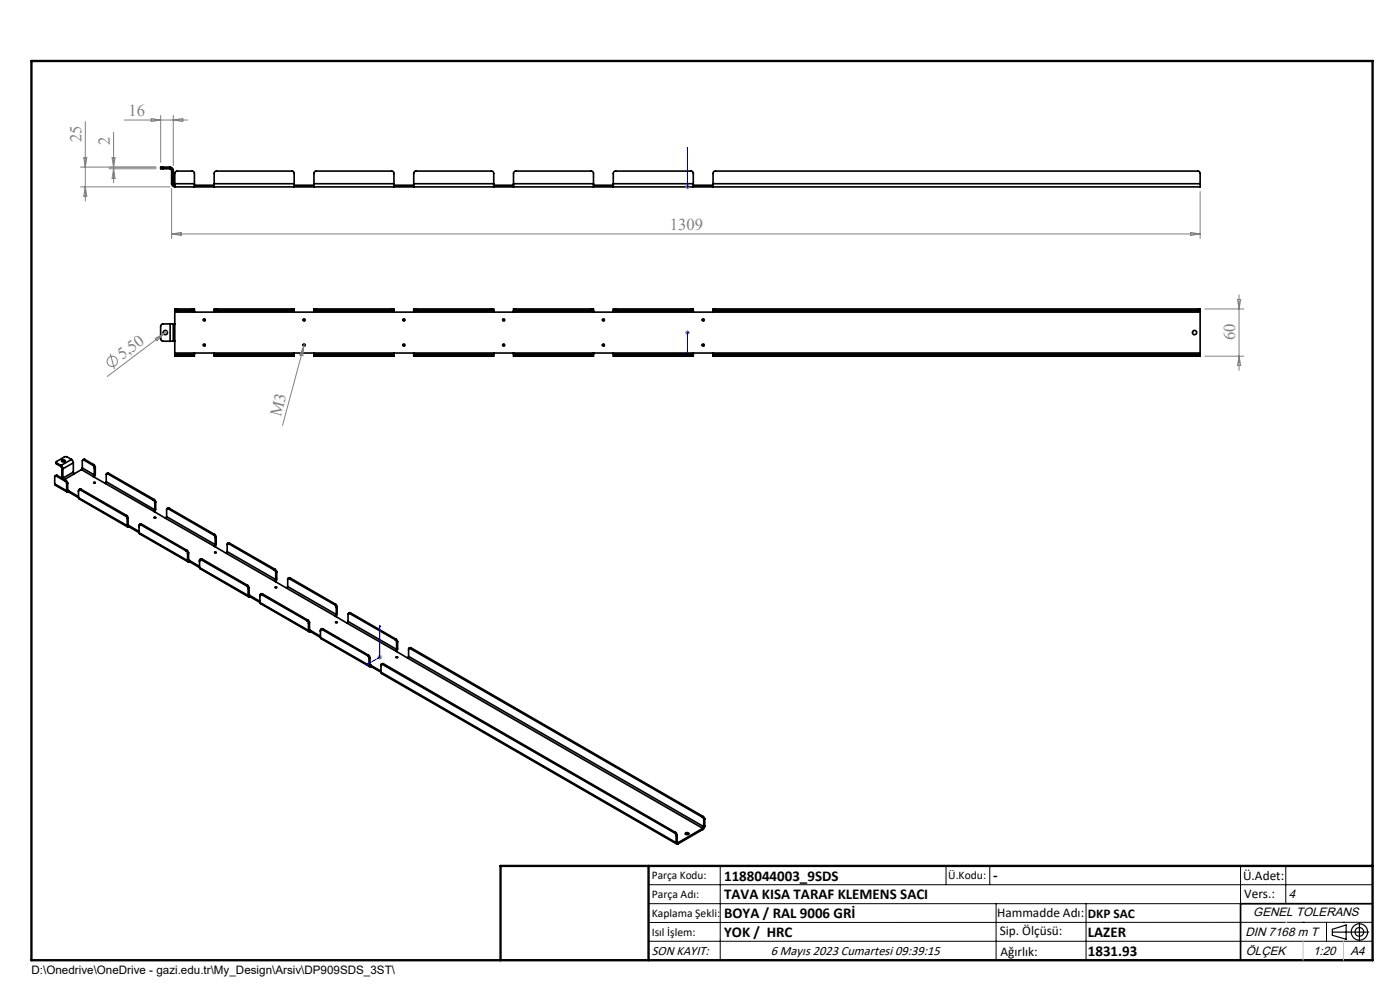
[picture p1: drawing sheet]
<svg xmlns="http://www.w3.org/2000/svg" width="297mm" height="210mm" viewBox="0 0 297 210" stroke-linecap="round" stroke-linejoin="round" font-family="sans-serif">
<g fill="none" stroke="#000" stroke-width=".35">
<path d="M34.6 35.4h-.5v.4h.5M34.6 35.8h1.5M34.6 35.4v.4M34.6 35.4h1.5M36.1 35.4a.73 .73 0 0 1 .7 .7M36.1 35.8l.3 .3M36.1 35.4v.4M36.4 39a.73 .73 0 0 0 .7 .6M36.4 39h.4M36.4 36.1v2.9M36.4 36.1h.4M36.8 39l.3 .3"/>
<path d="M36.8 36.1v2.9M37.1 39v-2.2l.4-.5 3.5 .1 .2 .3v2.3M37.1 39v.6M37.1 39h4.1M41.2 39v.6M41.2 39.3h4.2M45.4 39v-2.3l.4-.4h16.2l.4 .4v2.3M45.4 39v.6M45.4 39h17M62.4 39v.6M62.4 39.3h4.2M66.6 39v-2.3l.4-.4h16.2l.4 .4v2.3"/>
<path d="M66.6 39v.6M66.6 39h17M83.6 39v.6M83.6 39.3h4.2M87.8 39v-2.3l.4-.4h16.2l.3 .4v2.3M87.8 39v.6M87.8 39h16.9M104.7 39v.6M104.7 39.3h4.2M108.9 39v.6M108.9 39v-2.3l.4-.4h16.2l.4 .4v2.3M108.9 39h17"/>
<path d="M125.9 39v.6M125.9 39.3h4.2M130.1 39v.6M130.1 39v-2.3l.4-.4h16.2l.4 .4v2.3M130.1 39h17M147.1 39v.6M147.1 39.3h4.2M151.3 39v.6M151.3 39v-2.3l.4-.4h102.5l.3 .1 .1 .4v2.2M151.3 39h103.3M254.6 39v.6h-217.5M36.1 68.7h-1.6l-.3 .2-.1 .3v2.7l.1 .3 .3 .2h1.6"/>
<path d="M36.1 72.4h.7M36.1 68.7h.7M36.1 68.7v3.7M36.8 68.7h.3M36.8 72.4h.3M36.8 68.7v3.7M37.1 65.9h.5M37.1 75.2h.5M37.1 75.2v.4h.5M37.1 65.9v.3M37.1 74.9v.3M37.1 66.2v8.7"/>
<path d="M37.1 66.2h217.5M37.1 74.9h217.5M37.6 65.5h-.5v.4M37.6 65.9h3.1M37.6 65.5h3.1M37.6 65.5v.4M37.6 75.2v.4M37.6 75.6h3.1M37.6 75.2h3.1M40.7 65.9h.5M40.7 65.5h.5v.4M40.7 75.2h.5"/>
<path d="M40.7 65.5v.4M40.7 75.2v.4M41.2 75.2v.4h-.5M41.2 65.9v.3M41.2 74.9v.3M45.4 65.9h.5M45.4 75.2v.4h.5M45.4 75.2h.5M45.4 65.9v.3M45.4 74.9v.3M45.9 65.5h-.5v.4M45.9 65.5v.4"/>
<path d="M45.9 75.2v.4M45.9 65.9h16M45.9 65.5h16M45.9 75.6h16M45.9 75.2h16M61.9 65.9h.5M61.9 65.5h.5v.4M61.9 75.2h.5M61.9 65.5v.4M61.9 75.2v.4M62.4 75.2v.4h-.5M62.4 65.9v.3"/>
<path d="M62.4 74.9v.3M66.6 65.9h.5M66.6 75.2v.4h.5M66.6 75.2h.5M66.6 65.9v.3M66.6 74.9v.3M67.1 65.5h-.5v.4M67.1 65.9h16M67.1 65.5h16M67.1 65.5v.4M67.1 75.2v.4M67.1 75.6h16"/>
<path d="M67.1 75.2h16M83.1 65.9h.5M83.1 65.5h.5v.4M83.1 75.2h.5M83.1 65.5v.4M83.1 75.2v.4M83.6 75.2v.4h-.5M83.6 65.9v.3M83.6 74.9v.3M87.8 65.9h.5M87.8 75.2v.4h.5M87.8 75.2h.5"/>
<path d="M87.8 65.9v.3M87.8 74.9v.3M88.3 65.5h-.5v.4M88.3 65.9h15.9M88.3 65.5v.4M88.3 75.2v.4M88.3 65.5h15.9M88.3 75.6h15.9M88.3 75.2h15.9M104.2 65.9h.5M104.2 65.5h.5v.4M104.2 75.2h.5"/>
<path d="M104.2 65.5v.4M104.2 75.2v.4M104.7 75.2v.4h-.5M104.7 65.9v.3M104.7 74.9v.3M108.9 65.9h.5M108.9 75.2v.4h.5M108.9 75.2h.5M108.9 65.9v.3M108.9 74.9v.3M109.4 65.5h-.5v.4M109.4 65.9h16"/>
<path d="M109.4 65.5h16M109.4 65.5v.4M109.4 75.2v.4M109.4 75.6h16M109.4 75.2h16M125.4 65.9h.5M125.4 65.5h.5v.4M125.4 75.2h.5M125.4 65.5v.4M125.4 75.2v.4M125.9 75.2v.4h-.5M125.9 65.9v.3"/>
<path d="M125.9 74.9v.3M130.1 65.9h.5M130.1 75.2h.5M130.1 75.2v.4h.5M130.1 65.9v.3M130.1 74.9v.3M130.6 65.5h-.5v.4M130.6 65.9h16M130.6 65.5h16M130.6 65.5v.4M130.6 75.2v.4M130.6 75.6h16"/>
<path d="M130.6 75.2h16M146.6 65.9h.5M146.6 65.5h.5v.4M146.6 75.2h.5M146.6 65.5v.4M146.6 75.2v.4M147.1 75.2v.4h-.5M147.1 65.9v.3M147.1 74.9v.3M151.3 65.9h.5M151.3 75.2h.5M151.3 75.2v.4h.5"/>
<path d="M151.3 65.9v.3M151.3 74.9v.3M151.8 65.5h-.5v.4M151.8 65.9h102.3M151.8 65.5h102.3M151.8 65.5v.4M151.8 75.2v.4M151.8 75.6h102.3M151.8 75.2h102.3M254.1 65.9h.5M254.1 65.5h.5v.4M254.1 75.2h.5"/>
<path d="M254.1 65.5v.4M254.1 75.2v.4M254.6 75.2v.4h-.5M254.6 65.9v.3M254.6 74.9v.3M254.6 66.2v8.7M11.9 98.1l.1 .4M12 98.2l.9 .5M12 98.5l.9 .5M12 98.2v.3M12.9 98.7l.4 .7M12.9 99l.2 .3"/>
<path d="M12.9 98.7v.3M13.1 97.7a.36 .36 0 0 1 .4-.2 .36 .36 0 0 1 .3 .4 .37 .37 0 0 1-.5 .1 .37 .37 0 0 1-.2-.3zM13.1 97.9h.7M13.1 99.3l.2 .1M13.1 99.3v2M13.3 99.4v2M15.2 97.5l.4 .7M15.2 97.5l-1-.6h-.5l-1.7 1-.1 .2 .1 .1M15.2 97.5l-2.3 1.2M15.6 98.2l-2.3 1.2M15.6 98.2v1.9M17.3 99.6l2.5 1.5"/>
<path d="M17.3 99.6l-1.5 .9M17.5 99.3l-.2 .3M17.5 99.3l2.5 1.4M17.8 97.6l-.2-.1-.1 .2v1.6M17.8 97.6l1.9 1.1M18 97.5l-.4 .1M18 97.5l-.2 .1M18 97.5l1.9 1.1M19.7 98.7l.3 .5M19.9 98.6l.3 .5M19.9 98.6l-.2 .1M20 99.2v1.5"/>
<path d="M20.2 99.1v1.5l-.2 .6M20.2 99.1l-.2 .1M11.6 102.6l.1 .3 2.6 1.5M11.6 102.6l2.5 1.5M11.9 101l-.3 .1v1.5M11.9 101l1.9 1.1M12.1 100.9l-.4 .1M12.1 100.9l1.9 1M12.1 100.9l-.2 .1M13.1 101.3l.1 .2M13.1 101.3l.2 .1M13.3 101.4l.1 .2"/>
<path d="M13.8 102.1l.3 .5M14 101.9l.4 .6M14 101.9l-.2 .2M14.1 104.1a.24 .24 0 0 0 .1 .3 .24 .24 0 0 0 .3-.1M14.1 102.6v1.5M14.4 104l.1 .1M14.4 102.5l-.3 .1M14.4 102.5v1.5M14.5 104.1l2.2 1.2M14.5 104.1v.2M14.5 104.3l2.2 1.3M15.6 100.1l.2 .4"/>
<path d="M15.6 100.1l-2.3 1.3M15.8 100.5l-2.1 1.2M16.7 104.2v.1M16.7 105.6v.2l10.4 6M16.7 105.6l10.3 5.9M17 103.9l-.2-.1-.1 .3v1.5M17 103.9l9.7 5.6M17.2 103.8h-.4M17.2 103.8l-.2 .1M17.2 103.8l9.7 5.6M19.8 101.1l2.5 1.4M20 100.7l-.2 .4"/>
<path d="M22.3 102.5l10.3 6M22.5 102.2l-.2 .3M22.5 102.2l10.3 6M22.8 100.5l-.3 .1v1.6M22.8 100.5l9.7 5.6M23 100.4l-.4 .1M23 100.4l-.2 .1M23 100.4l9.7 5.6M26.7 109.5l.3 .5M26.9 109.4l.3 .5M26.9 109.4l-.2 .1M27 111.5a.24 .24 0 0 0 .1 .3 .24 .24 0 0 0 .3 0"/>
<path d="M27 110v1.5M27.2 111.4l.2 .1M27.2 109.9l-.2 .1M27.2 109.9v1.5M27.4 111.5l2.1 1.2M27.4 111.5v.3M27.4 111.8l2.1 1.2M29.5 111.6v.1M29.5 113l.1 .2 10.3 6M29.5 113l10.3 5.9M29.8 111.3l-.3 .1v1.6M29.8 111.3l9.7 5.6"/>
<path d="M30 111.2l-.4 .1M30 111.2l9.7 5.6M30 111.2l-.2 .1M32.5 106.1l.3 .5M32.6 108.5l2.5 1.5M32.7 109.7l.4 .1-.4 .1zM32.7 106l.3 .5M32.7 106l-.2 .1M32.8 108.2l-.2 .3M32.8 106.6v1.6M33 106.5v1.6l-.2 .5M33 106.5l-.2 .1"/>
<path d="M35.1 110l10.4 5.9M35.3 109.6l-.2 .4M35.3 109.6l10.3 5.9M35.7 107.9l-.4 .1v1.6M35.7 107.9l9.7 5.6M35.9 107.8l-.4 .1M35.9 107.8l9.6 5.6M35.9 107.8l-.2 .1M39.5 116.9l.3 .5M39.7 116.8l.3 .5M39.7 116.8l-.2 .1M39.8 118.9a.26 .26 0 0 0 .1 .3 .26 .26 0 0 0 .3 0"/>
<path d="M39.8 117.4v1.5M40 118.8l.2 .1M40 117.3l-.2 .1M40 117.3v1.5M40.2 118.9l2.1 1.2M40.2 118.9v.3M40.2 119.2l2.1 1.2M42.3 119v.1M42.6 118.7h-.3v1.7M42.6 118.7l9.7 5.6M42.8 118.6l-.4 .1M42.8 118.6l-.2 .1"/>
<path d="M42.8 118.6l9.7 5.6M45.4 113.5l.2 .5M45.5 115.9l2.5 1.5M45.5 117.1l.4 .1-.2 .1zM45.5 113.4l.4 .5M45.5 113.4l-.1 .1M45.6 115.5l-.1 .4M45.6 114v1.5M45.9 113.9v1.6l-.3 .5M45.9 113.9l-.3 .1M48 117.4l10.3 5.9M48.2 117l-.2 .4"/>
<path d="M48.2 117l10.3 5.9M48.5 115.3h-.2l-.1 .1v1.6M48.5 115.3l9.7 5.6M48.7 115.2l-.4 .1M48.7 115.2l-.2 .1M48.7 115.2l9.7 5.6M42.3 120.4l.1 .2 10.3 6M42.3 120.4l10.3 5.9M52.3 124.3l.3 .5M52.5 124.2l.3 .5M52.5 124.2l-.2 .1M52.6 126.3a.24 .24 0 0 0 .1 .3 .24 .24 0 0 0 .3 0"/>
<path d="M52.6 124.8v1.5M52.8 126.2l.2 .1M52.8 124.7l-.2 .1M52.8 124.7v1.5M53 126.3l2.1 1.3M53 126.3v.3M53 126.6l2.1 1.2M55.1 126.4v.1M55.1 127.8l.1 .2 10.4 6M55.1 127.8l10.3 5.9M55.5 126.1h-.3l-.1 .2v1.5M55.5 126.1l9.7 5.6"/>
<path d="M55.7 126l-.5 .1M55.7 126l9.7 5.6M55.7 126l-.2 .1M58.2 120.9l.3 .5M58.3 123.3l2.5 1.5M58.4 120.8l.3 .5M58.4 120.8l-.2 .1M58.5 122.9l-.2 .4M58.5 121.4v1.5M58.7 121.3v1.5l-.2 .6M58.7 121.3l-.2 .1M60.8 124.8l10.3 5.9"/>
<path d="M61 124.4l-.2 .4M61 124.4l10.3 5.9M61.3 122.7l-.3 .1v1.6M61.3 122.7l9.7 5.6M61.5 122.6l-.4 .1M61.5 122.6l9.7 5.6M61.5 122.6l-.2 .1M65.2 131.7l.2 .5M65.4 131.6l.3 .5M65.4 131.6l-.2 .1M65.4 133.7a.26 .26 0 0 0 .2 .3 .26 .26 0 0 0 .3 0M65.4 132.2v1.5"/>
<path d="M65.7 133.6l.2 .1M65.7 132.1l-.3 .1M65.7 132.1v1.5M65.9 133.7l2.1 1.3M65.9 134l2.1 1.2M65.9 133.7v.3M68 133.8v.1M68 135.2l.1 .3 10.3 5.9M68 135.2l10.3 5.9M68.3 133.5l-.1-.1-.2 .2v1.6M68.3 133.5l9.7 5.6M68.5 133.4l-.4 .1"/>
<path d="M68.5 133.4l9.7 5.6M68.5 133.4l-.2 .1M71 128.3l.3 .5M71.1 130.7l2.5 1.5M71.2 132l.3-.1v.2h-.3zM71.2 128.2l.3 .5M71.2 128.2l-.2 .1M71.3 130.3l-.2 .4M71.3 128.8v1.5M71.5 128.7v1.6l-.2 .5M71.5 128.7l-.2 .1M73.6 132.2l10.4 5.9"/>
<path d="M73.8 131.8l-.2 .4M73.8 131.8l10.3 6M74.2 130.1l-.4 .1v1.6M74.2 130.1l9.7 5.6M74.3 130l-.4 .1M74.3 130l-.1 .1M74.3 130l9.7 5.6M78 139.1l.3 .5M78.2 139l.3 .5M78.2 139l-.2 .1M78.3 139.6v1.5M78.5 139.5l-.2 .1"/>
<path d="M78.5 139.5v1.5M83.9 135.7l.2 .5M84 138.1l2.5 1.5M84 135.6l.3 .5M84 135.6l-.1 .1M84.1 137.8l-.1 .3M84.1 136.2v1.6M84.3 136.1v1.7l-.2 .4M84.3 136.1l-.2 .1M86.5 139.6l62.6 36.1M86.7 139.2l-.2 .4M86.7 139.2l62.6 36.2"/>
<path d="M87 137.5l-.3 .1v1.6M87 137.5l62 35.8M87.2 137.4l-.5 .1M87.2 137.4l-.2 .1M87.2 137.4l62 35.8M78.3 141.1a.26 .26 0 0 0 .1 .3 .26 .26 0 0 0 .3 0M78.5 141l.2 .1M78.7 141.1l2.1 1.3M78.7 141.1v.3M78.7 141.4l2.1 1.2M80.8 142.6l.1 .3 62.6 36.1M80.8 141.2v.1"/>
<path d="M80.8 142.6l62.6 36.1M81.1 140.9l-.3 .1v1.6M81.1 140.9l62 35.8M81.3 140.8l-.4 .1M81.3 140.8l-.2 .1M81.3 140.8l62 35.8M143.1 176.7l.3 .5M143.3 176.6l.4 .5M143.3 176.6l-.2 .1M143.4 178.7a.25 .25 0 0 0 .2 .3 .25 .25 0 0 0 .3 0M143.4 177.2v1.5M143.7 178.6v.2l.2-.1"/>
<path d="M143.7 177.1l-.3 .1M143.7 178.6l-.3 .1M143.7 177.1v1.5M143.7 178.6l.2 .1M143.9 178.7v.3M145.4 176.7a.38 .38 0 0 1 .4-.1 .38 .38 0 0 1 .3 .3 .38 .38 0 0 1-.4 .2 .38 .38 0 0 1-.3-.4zM145.4 176.9h.7M149 173.3l.3 .5M149.1 175.7l-5.2 3M149.1 175.7v.3M149.1 176l-5.2 3M149.2 173.2l.3 .5"/>
<path d="M149.2 173.2l-.2 .1M149.3 175.4l-.2 .3M149.3 173.8v1.6M149.5 175.3l-.1 .3-.3 .4M149.5 173.7l-.2 .1M149.5 175.3l-.2 .1M149.5 173.7v1.6M291.2 191.7h-28v12"/>
<circle cx="35.1" cy="70.5" r=".44"/>
<circle cx="43.4" cy="73.2" r=".21"/>
<circle cx="43.4" cy="67.9" r=".21"/>
<circle cx="64.5" cy="73.2" r=".21"/>
<circle cx="64.5" cy="67.9" r=".21"/>
<circle cx="85.7" cy="73.2" r=".21"/>
<circle cx="85.7" cy="67.9" r=".21"/>
<circle cx="106.9" cy="73.2" r=".21"/>
<circle cx="106.9" cy="67.9" r=".21"/>
<circle cx="128" cy="73.2" r=".21"/>
<circle cx="128" cy="67.9" r=".21"/>
<circle cx="149.2" cy="73.2" r=".21"/>
<circle cx="149.2" cy="67.9" r=".21"/>
<circle cx="253.4" cy="70.5" r=".44"/>
<circle cx="20.1" cy="102.4" r=".15"/>
<circle cx="58.6" cy="124.6" r=".15"/>
<circle cx="84.2" cy="139.4" r=".16"/>
</g>
<g fill="none" stroke="#808080" stroke-width=".21">
<path d="M17.1 39.6h19M17.1 35.4h16M17.8 33.5h.6l-.3 1.9zM18.1 25.8v16.8M18.1 39.6l.3 2h-.6zM23.1 35.8h10M23.8 33.5h.6l-.3 1.9zM24.1 28.1v10.7M24.1 35.8l.3 2h-.6zM26.4 25.5h13.4M32.1 25.1l2 .4-2 .3zM34.1 24.5v10"/>
<path d="M36.4 40v10.6M36.8 24.5v10.6M36.8 25.5l2-.4v.7zM145.3 39.6h1M145.5 39.3l.7 .7M145.8 39.1v1M146.2 39.3l-.7 .7M36.4 49.6h218.2M36.4 49.6l2-.3v.6zM252.6 49.3l2 .3-2 .3zM254.6 40.6v10M23.4 75l.9 3.3"/>
<path d="M32.9 71.8l1.8-1-1.4 1.5zM34.7 70.8l-11.9 9.1M35.5 70.3l-.8 .5M64.5 73.4l-4.6 16.8M64.5 73.4l-.3 2.1-.6-.2zM64.6 73l-.1 .4M145.3 70.5h1M145.5 70.2l.7 .7M145.8 70.1v.9M146.2 70.2l-.7 .7M255.6 75.6h8.3M255.6 65.5h8.3"/>
<path d="M262.5 63.5h.7l-.3 2zM262.9 62.5v16.1M262.9 75.6l.3 1.9h-.7zM80 139.4h1.1M80.2 139.1l.7 .7M80.6 138.9v1M80.9 139.1l-.7 .7"/>
<circle cx="23.8" cy="76.7" r="1.09"/>
</g>
<g fill="none" stroke="#000" stroke-width=".21">
<path d="M43.1 73.3a.25 .25 0 0 1 .2-.4 .25 .25 0 0 1 .3 .3 .25 .25 0 0 1-.3 .2M43.1 67.9a.25 .25 0 0 1 .2-.3 .25 .25 0 0 1 .3 .3 .25 .25 0 0 1-.3 .2M64.3 73.3a.25 .25 0 0 1 .2-.4 .25 .25 0 0 1 .3 .3 .25 .25 0 0 1-.3 .2M64.3 67.9a.25 .25 0 0 1 .2-.3 .25 .25 0 0 1 .3 .3 .25 .25 0 0 1-.3 .2M85.4 73.3a.25 .25 0 0 1 .3-.4 .25 .25 0 0 1 .2 .3 .25 .25 0 0 1-.3 .2M85.4 67.9a.25 .25 0 0 1 .3-.3 .25 .25 0 0 1 .2 .3 .25 .25 0 0 1-.3 .2M106.6 73.3a.25 .25 0 0 1 .2-.4 .25 .25 0 0 1 .3 .3 .25 .25 0 0 1-.3 .2M106.6 67.9a.25 .25 0 0 1 .2-.3 .25 .25 0 0 1 .3 .3 .25 .25 0 0 1-.3 .2M127.8 73.3a.25 .25 0 0 1 .2-.4 .25 .25 0 0 1 .3 .3 .25 .25 0 0 1-.3 .2M127.8 67.9a.25 .25 0 0 1 .2-.3 .25 .25 0 0 1 .3 .3 .25 .25 0 0 1-.3 .2M148.9 73.3a.25 .25 0 0 1 .3-.4 .25 .25 0 0 1 .2 .3 .25 .25 0 0 1-.3 .2M148.9 67.9a.25 .25 0 0 1 .3-.3 .25 .25 0 0 1 .2 .3 .25 .25 0 0 1-.3 .2"/>
<path d="M16.7 104.2v.1M29.5 111.6v.2M42.3 119v.2M45.5 117.1h.3l.1 .1-.3 .1zM55.1 126.4v.2M68 133.8v.2M84 139.4h.4l-.3 .2zM80.8 141.2v.2M137.6 187.7h153.6M137.6 191.7h153.6M137.6 199.7h153.6M152.8 183.7v20"/>
<path d="M200.7 183.7v4M210 183.7v4M211.3 191.7v12M230.4 191.7v12M263.2 183.7v20M272.8 183.7v8M276.4 195.6h.1M281.4 195.6v4.1M285 195.6h.1M291.2 195.6l-153.6 .1"/>
<circle cx="20.1" cy="102.4" r=".18"/>
<circle cx="32.9" cy="109.8" r=".18"/>
<circle cx="58.6" cy="124.6" r=".18"/>
<circle cx="71.4" cy="132" r=".18"/>
</g>
<g fill="none" stroke="#000" stroke-width=".25">
<path d="M282.6 197.7h7.8M282.6 197.1l3-.9v3l-3-.8zM288.4 195.8v3.8M106.2 203.7h185"/>
<circle cx="288.4" cy="197.7" r="1.74"/>
<circle cx="288.4" cy="197.7" r=".93"/>
</g>
<path d="M145.8 39.5v.2zM145.8 31.3v.4v-.4M145.8 39.6h.1M145.8 31.3v8.3M145.8 74.7v-.4v.4M145.8 70.4v.3zM145.8 70.5h.1M145.8 70.5v4.2M80.6 132.6v6.8l-3 1.7M80.6 132.6v.3l-.1 .1zM77.6 141.1l.3-.2v.1z" fill="none" stroke="#00f" stroke-width=".21"/>
<path d="M6.7 12.9h284.5v190.8h-284.5zM137.6 183.7v20M291.2 183.7h-185v20" fill="none" stroke="#000" stroke-width=".5"/>
<path d="M276.4 199.7v4M285 199.7v4" fill="none" stroke="#c0c0c0" stroke-width=".21"/>
<path d="M272.8 195.6h.1" fill="none" stroke="#c0c0c0" stroke-width=".25"/>
<g fill="#00f">
<path d="M145.8 39.5v.2zM145.8 31.3v.4z"/>
<path d="M77.6 141.1l.3-.1v-.1zM80.6 132.6l-.1 .4 .1-.1z"/>
<path d="M145.8 74.3v.4zM145.8 70.4v.3z"/>
</g>
<g font-size="3.5" fill="#808080">
<text x="27.3" y="24.6">16</text>
<text x="17.3" y="30.2" transform="rotate(-90 17.3 30.2)">25</text>
<text x="23.3" y="30.7" transform="rotate(-90 23.3 30.7)">2</text>
<text x="142.1" y="48.8">1309</text>
<text x="26" y="76.4" transform="rotate(-37 26 76.4)">5,50</text>
<text x="262.1" y="72.2" transform="rotate(-90 262.1 72.2)">60</text>
<text x="59.6" y="88.5" transform="rotate(-75 59.6 88.5)">M3</text>
</g>
<g font-size="3.2">
<text x="153.6" y="186.8">1188044003_9SDS</text>
<text x="153.6" y="190.8">TAVA KISA TARAF KLEMENS SACI</text>
<text x="210.7" y="186.6">-</text>
<text x="153.6" y="194.8">BOYA / RAL 9006 GRİ</text>
<text x="153.6" y="198.8">YOK / HRC</text>
<text x="230.8" y="198.7">LAZER</text>
<text x="230.8" y="202.8">1831.93</text>
</g>
<g font-size="2.8">
<text x="263.7" y="186.7">Ü.Adet:</text>
<text x="263.9" y="190.5">Vers.:</text>
<text x="211.5" y="194.5">Hammadde Adı:</text>
<text x="230.8" y="194.7">DKP SAC</text>
<text x="138.3" y="202.6">SON KAYIT:</text>
<text x="163.5" y="202.6">6 Mayıs 2023 Cumartesi 09:39:15</text>
<text x="212.1" y="198.4">Sip. Ölçüsü:</text>
<text x="212.2" y="202.7">Ağırlık:</text>
</g>
<g font-size="2.6">
<text x="273.4" y="190.4">4</text>
<text x="265.9" y="194.4">GENEL TOLERANS</text>
<text x="264.2" y="198.5">DIN 7168 m T</text>
<text x="264.3" y="202.6">ÖLÇEK</text>
<text x="278.5" y="202.6">1:20</text>
<text x="286.5" y="202.6">A4</text>
</g>
<g font-size="2.5">
<text x="138.3" y="186.4">Parça Kodu:</text>
<text x="138.3" y="190.5">Parça Adı:</text>
<text x="201.2" y="186.5">Ü.Kodu:</text>
<text x="138.3" y="194.5">Kaplama Şekli:</text>
<text x="138.3" y="198.6">Isıl İşlem:</text>
<text x="6.7" y="206.7">D:\Onedrive\OneDrive - gazi.edu.tr\My_Design\Arsiv\DP909SDS_3ST\</text>
</g>
</svg>
